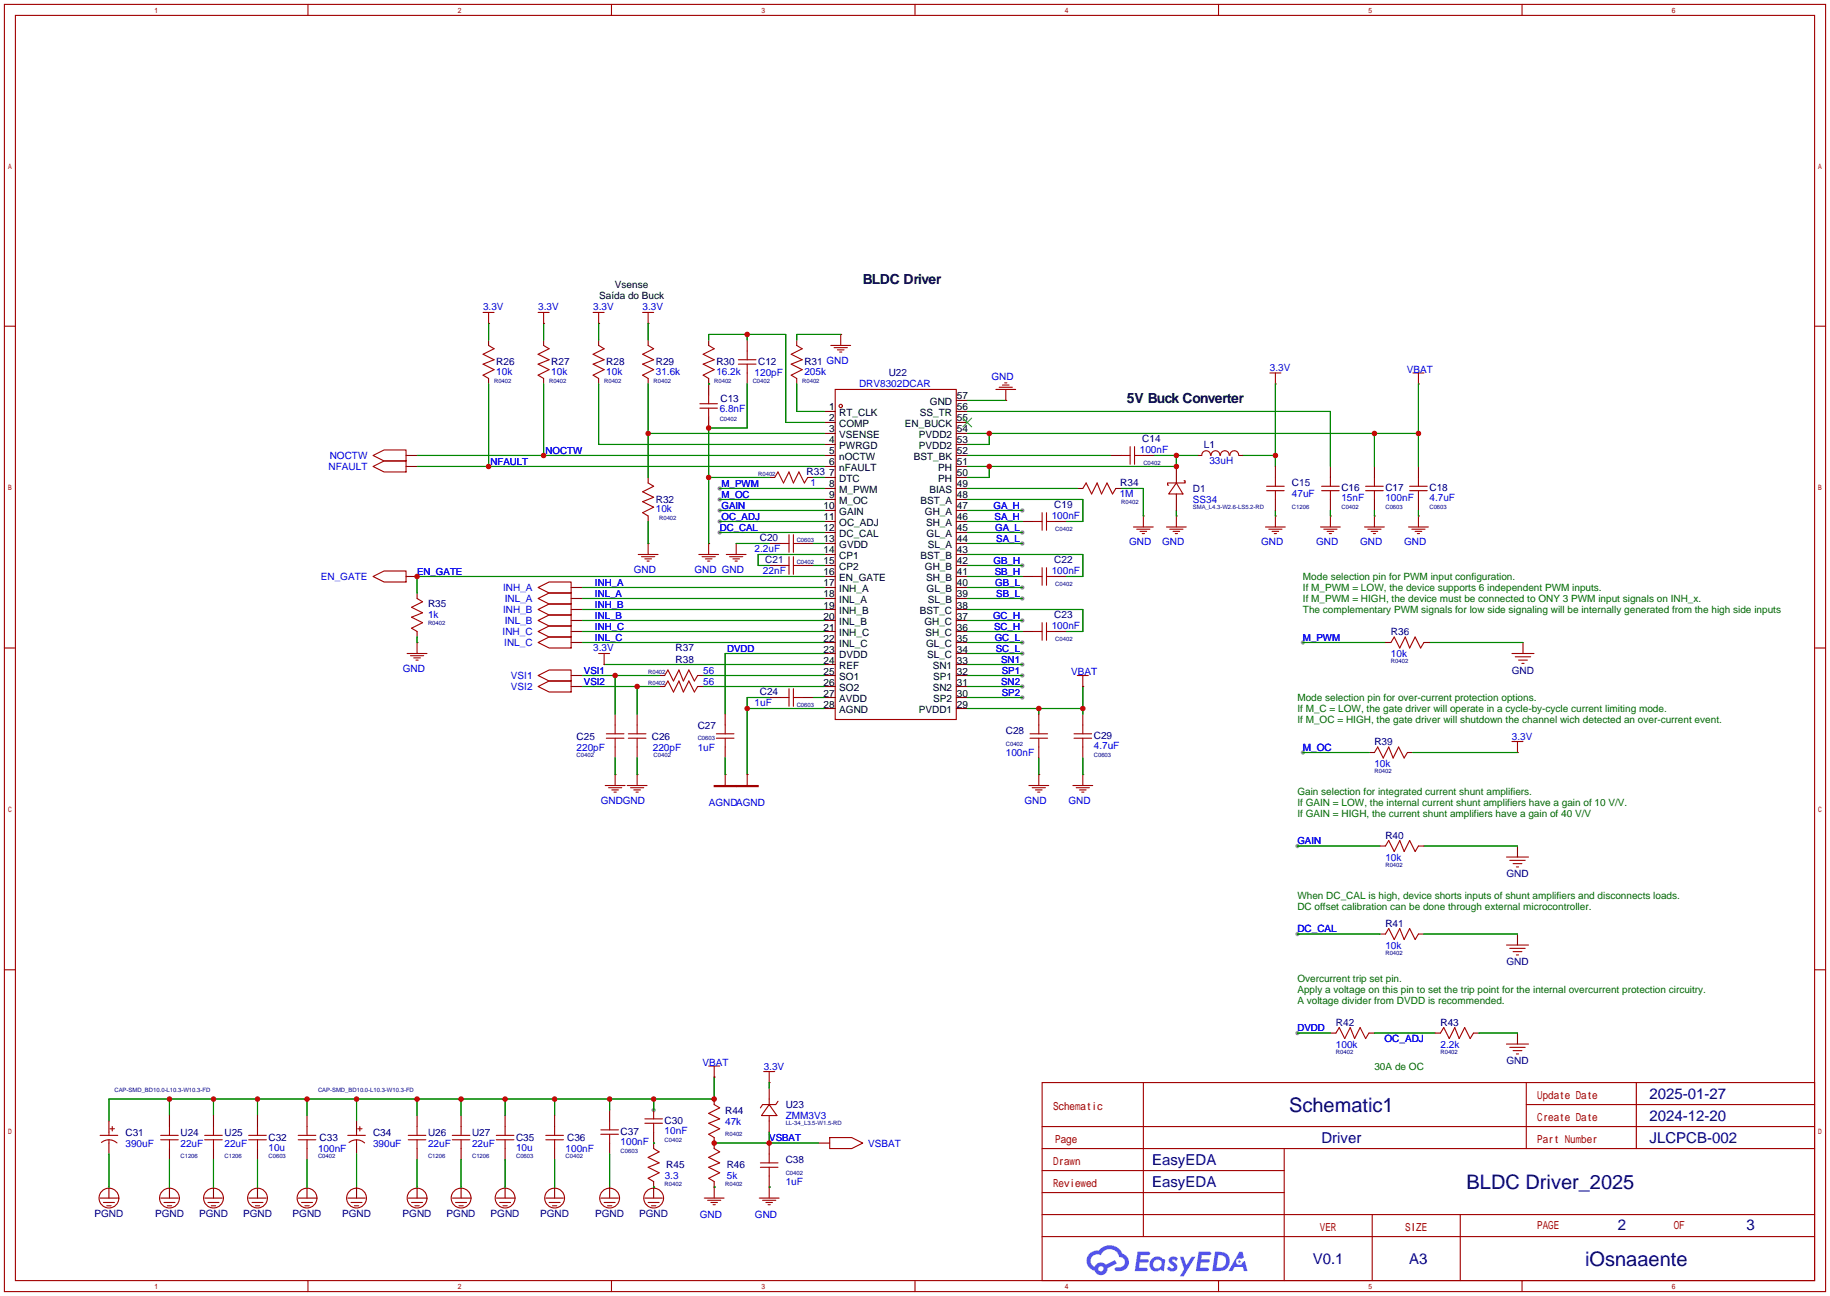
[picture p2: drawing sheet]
<svg xmlns="http://www.w3.org/2000/svg" width="422mm" height="299mm" viewBox="0 0 422 299" stroke-linecap="round" stroke-linejoin="round" font-family="sans-serif">
<g fill="#999">
<circle cx="236" cy="117.9" r=".51"/>
<circle cx="236" cy="122.9" r=".51"/>
<circle cx="236" cy="125.5" r=".51"/>
<circle cx="236" cy="130.6" r=".51"/>
<circle cx="236" cy="135.6" r=".51"/>
<circle cx="236" cy="138.2" r=".51"/>
<circle cx="236" cy="143.3" r=".51"/>
<circle cx="236" cy="150.9" r=".51"/>
<circle cx="236" cy="148.3" r=".51"/>
<circle cx="236" cy="153.4" r=".51"/>
<circle cx="236" cy="156" r=".51"/>
<circle cx="236" cy="161" r=".51"/>
<circle cx="236" cy="158.5" r=".51"/>
<circle cx="166.1" cy="112.8" r=".51"/>
<circle cx="166.1" cy="115.3" r=".51"/>
<circle cx="166.1" cy="117.9" r=".51"/>
<circle cx="166.1" cy="120.4" r=".51"/>
<circle cx="150.9" cy="256.3" r=".51"/>
<circle cx="300.7" cy="148.3" r=".51"/>
<circle cx="300.7" cy="173.7" r=".51"/>
<circle cx="299.5" cy="195.3" r=".51"/>
<circle cx="299.5" cy="215.6" r=".51"/>
<circle cx="299.5" cy="238.5" r=".51"/>
<circle cx="166.1" cy="122.9" r=".51"/>
</g>
<g fill="none" stroke="#a10000" stroke-width=".25">
<path d="M1 1h420.4v297.2h-420.4zM3.6 3.6h415.2v292.1h-415.2zM71.1 1v2.6M141.1 1v2.6M211.2 1v2.6M281.3 1v2.6M351.3 1v2.6M1 75.3h2.6M418.8 75.3h2.6M1 149.6h2.6M418.8 149.6h2.6M1 223.9h2.6"/>
<path d="M418.8 223.9h2.6M240.5 249.9h178.3v45.8h-178.3zM263.9 249.9v35.6M352.3 249.9v15.3M352.3 255h66.5M377.7 249.9v15.3M240.5 270.3h55.9M240.5 265.2h178.3M240.5 275.3h55.9M240.5 260.1h178.3M296.4 265.2v30.5M71.1 295.7v2.5"/>
<path d="M141.1 295.7v2.5M211.2 295.7v2.5M240.5 285.5h178.3M240.5 280.4h178.3M281.3 295.7v2.5M316.7 280.4v15.3M337.1 280.4v15.3M351.3 295.7v2.5"/>
</g>
<g fill="#5487ff">
<path d="M270.1 290.3a1.3 1.3 0 0 1 1.8 .3l-.4 .6a.54 .54 0 0 0-.9-.2l.1 .2a1.28 1.28 0 0 1 .8 2 1.53 1.53 0 0 1-2.2-.3l.5-.6 .8 .5a.31 .31 0 0 0 .4-.3 .31 .31 0 0 0-.3-.3 1.12 1.12 0 0 1-.6-1.9z"/>
<path d="M272.3 290.2h.9l.6 1.9 1.2-1.9h.9l-2.7 4.5h-.9l1-1.7z"/>
<path d="M262.6 289h2.2a.46 .46 0 0 1 .5 .1 .46 .46 0 0 1 .1 .5l-.3 .2h-1.8l-.1 .9h1.6a.4 .4 0 0 1 .4 .4 .4 .4 0 0 1-.4 .4h-1.7l-.2 1.2h1.4a.46 .46 0 0 1 .5 .1 .46 .46 0 0 1 .1 .5l-.4 .2h-2.6z"/>
<path d="M276.7 289h2.2a.47 .47 0 0 1 .5 .1 .47 .47 0 0 1 .1 .5l-.3 .2h-1.8l-.1 .9h1.6a.4 .4 0 0 1 .4 .4 .4 .4 0 0 1-.4 .4h-1.7l-.2 1.2h1.4a.46 .46 0 0 1 .5 .1 .46 .46 0 0 1 .1 .5l-.3 .2h-2.7z"/>
<path d="M286.1 289h.7l.3 1.3-.6 .4a.75 .75 0 0 0-1.1 .3 .75 .75 0 0 0 .5 1 .75 .75 0 0 0 .9-.6l.5-.3 .7 2.4h-.9l-.2-1h-1.9l-.5 1h-1z"/>
<path d="M280.5 289l-.7 4.5h1.5a2.27 2.27 0 0 0 2.6-2.3 2.27 2.27 0 0 0-2.7-2.2zM281.2 289.8a1.5 1.5 0 0 1 1.8 1.5 1.5 1.5 0 0 1-1.9 1.4h-.3z"/>
<path d="M265.9 290.6a1.6 1.6 0 0 0-.3 2.3 1.6 1.6 0 0 0 2.3 .2l.8 .4 .3-2.5-.2-.3h-.5a1.58 1.58 0 0 0-2.4-.1zM266.5 291.1a.99 .99 0 0 1 1.6 .6 .99 .99 0 0 1-1.3 1.1 .98 .98 0 0 1-.3-1.7z"/>
<path d="M251.5 289.4a2.37 2.37 0 0 0 1.2 4 1.54 1.54 0 0 0 1.7 1 1.54 1.54 0 0 0 1.2-1.6l2.2-1.1-.5-.8-2 1.1a1.57 1.57 0 0 0-2.6 .4 1.5 1.5 0 0 1-.8-2.1 1.5 1.5 0 0 1 2.2-.5 2.23 2.23 0 0 1 2.3-1.4 2.23 2.23 0 0 1 2 1.8 1.16 1.16 0 0 1 1.2 1.1 1.16 1.16 0 0 1-1.1 1.3h-.7a.47 .47 0 0 0-.5 .3 .47 .47 0 0 0 .4 .6 2.14 2.14 0 0 0 2.7-1.4 2.14 2.14 0 0 0-1.3-2.7 3.2 3.2 0 0 0-5.5-.7l-1.1 .1zM253.5 292.9a.6 .6 0 0 1 1.2 0 .6 .6 0 0 1-1.2 0z"/>
<circle cx="286.1" cy="291.3" r=".28"/>
</g>
<g fill="none" stroke="#a10000" stroke-width=".25">
<path d="M111.5 72.1h2.5M112.8 79.8l1.2 .7-2.5 1.3 2.5 1.3-2.5 1 2.5 1.2-2.5 1.3 1.3 .8M112.8 72.1v2.6M124.2 72.1h2.5M125.5 79.8l1.2 .7-2.5 1.3 2.5 1.3-2.5 1 2.5 1.2-2.5 1.3 1.3 .8M125.5 72.1v2.6M136.9 72.1h2.5M138.2 79.8l1.2 .7-2.5 1.3 2.5 1.3-2.5 1 2.5 1.2-2.5 1.3 1.3 .8M138.2 72.1v2.6M148.3 72.1h2.6M149.6 79.8l1.3 .7-2.6 1.3 2.6 1.3-2.6 1 2.6 1.2-2.6 1.3 1.3 .8M149.6 72.1v2.6"/>
<path d="M163.6 79.8l1.2 .7-2.5 1.3 2.5 1.3-2.5 1 2.5 1.2-2.5 1.3 1.3 .8M183.9 79.8l1.3 .7-2.6 1.3 2.6 1.3-2.6 1 2.6 1.2-2.6 1.3 1.3 .8M191.8 79.8h4.5M194.1 77.2v2.6M161.5 94.2h4.1M161.5 93.2h4.1M163.6 91.2v2M163.6 94.2v2.1M170.4 84.1h4.1M170.4 83.1h4.1M172.5 81v2.1M172.5 84.1v2"/>
<path d="M192.5 80.3h3.1M192.8 89.9h27.9v76.2h-27.9zM193.3 80.8h1.5M193.8 81.3h.5M229.9 89.9h4.5M230.6 89.4h3.1M231.4 88.9h1.5M231.9 88.4h.5M232.2 89.9v2.6M293.1 86.1h2.6M294.4 86.1v2.5M326.1 86.1h2.6"/>
<path d="M327.4 86.1v2.5M86.1 107.7l2.5-1.3h5.1v2.6h-5.1zM86.1 105.2l2.5-1.3h5.1v2.5h-5.1zM149.6 111.5l1.3 .8-2.6 1.2 2.6 1.3-2.6 1 2.6 1.3-2.6 1.3 1.3 .7M178.8 110.2l.8-1.2 1.2 2.5 1.3-2.5 1 2.5 1.3-2.5 1.3 2.5 .7-1.3M240.5 118.4v4M241.6 118.4v4M249.9 112.8l.8-1.3 1.3 2.5 1.2-2.5 1.1 2.5 1.2-2.5 1.3 2.5 .8-1.2M258.8 105.2h2.1M260.9 103.1v4.1M261.9 105.2h2M261.9 103.1v4.1"/>
<path d="M263.9 119.1v2.6M271.5 111.5l1.5 2.5h-3.3zM271.5 119.1v2.6M273.3 111h.3v.5h-4.1v.5h.2M277.4 105.1a1.01 1.01 0 0 1 1-1 1.01 1.01 0 0 1 1 1M279.6 105.1a1.01 1.01 0 0 1 1-1 1.01 1.01 0 0 1 1 1M281.7 105.1a1.01 1.01 0 0 1 1-1 1.01 1.01 0 0 1 1 1M283.9 105.1a1.01 1.01 0 0 1 1-1 1.01 1.01 0 0 1 1 1M292.4 113.3h4M292.4 112.3h4M294.4 110.2v2.1M294.4 113.3v2"/>
<path d="M294.4 119.1v2.6M305.1 113.3h4M305.1 112.3h4M307.1 110.2v2.1M307.1 113.3v2M307.1 119.1v2.6M315.2 113.3h4.1M315.2 112.3h4.1M317.2 110.2v2.1M317.2 113.3v2M317.2 119.1v2.6M325.4 113.3h4"/>
<path d="M325.4 112.3h4M327.4 110.2v2.1M327.4 113.3v2M327.4 119.1v2.6M86.1 133.1l2.5-1.3h5.1v2.6h-5.1zM96.3 138.2l1.2 .7-2.5 1.3 2.5 1.3-2.5 1 2.5 1.3-2.5 1.2 1.3 .8M124.2 135.6l2.5-1.2h5.1v2.5h-5.1zM124.2 138.2l2.5-1.3h5.1v2.5h-5.1zM147.3 128h4.6M148.1 128.5h3M148.8 129h1.6M149.4 129.5h.5"/>
<path d="M149.6 125.5v2.5M161.3 128h4.6M162.1 128.5h3M162.8 129h1.5M163.3 129.5h.5M163.6 125.5v2.5M167.6 128h4.6M168.4 128.5h3M169.2 129h1.5M169.7 129.5h.5M169.9 125.5v2.5M180.1 130.6h2"/>
<path d="M180.1 125.5h2M182.1 123.4v4.1M182.1 128.5v4.1M183.1 123.4v4.1M183.1 128.5v4.1M183.1 130.6h2.1M183.1 125.5h2.1M238.5 120.4h2M238.5 133.1h2M240.5 131.1v4M241.6 120.4h2M241.6 131.1v4"/>
<path d="M241.6 133.1h2M261.6 121.7h4.6M262.4 122.2h3M263.1 122.7h1.6M263.7 123.2h.5M269.2 121.7h4.6M270 122.2h3M270.8 122.7h1.5M271.3 123.2h.5M292.1 121.7h4.6M292.9 122.2h3M293.6 122.7h1.5"/>
<path d="M294.1 123.2h.5M304.8 121.7h4.6M305.6 122.2h3M306.3 122.7h1.5M306.8 123.2h.5M315 121.7h4.5M315.7 122.2h3.1M316.5 122.7h1.5M317 123.2h.5M325.1 121.7h4.6M325.9 122.2h3M326.6 122.7h1.6"/>
<path d="M327.2 123.2h.5M94 150.9h4.6M94.7 151.4h3.1M95.5 151.9h1.5M96 152.4h.5M96.3 148.3v2.6M124.2 140.7l2.5-1.3h5.1v2.6h-5.1zM124.2 143.3l2.5-1.3h5.1v2.5h-5.1zM124.2 145.8l2.5-1.3h5.1v2.6h-5.1zM124.2 148.3l2.5-1.2h5.1v2.5h-5.1zM124.2 156l2.5-1.3h5.1v2.5h-5.1zM124.2 158.5l2.5-1.3h5.1v2.6h-5.1z"/>
<path d="M138.2 150.9h2.5M139.4 150.9v2.5M153.4 158.5l.8-1.3 1.2 2.6 1.3-2.6 1 2.6 1.3-2.6 1.3 2.6 .7-1.3M153.4 156l.8-1.3 1.2 2.5 1.3-2.5 1 2.5 1.3-2.5 1.3 2.5 .7-1.2M182.1 159v4.1M183.1 159v4.1M238.5 145.8h2M240.5 143.8v4M241.6 143.8v4M241.6 145.8h2M248.7 156h2.5M249.9 156v2.5"/>
<path d="M321.1 148.3l.7-1.2 1.3 2.5 1.3-2.5 1 2.5 1.2-2.5 1.3 2.5 .8-1.3M349 150.9h5.1M349.8 151.6h3.5M350.5 152.4h2.1M351.3 153.2h.5M140 170.4h4M140 169.4h4M142 167.4v2M142 170.4v2.1M142 178.8v2.6M145 170.4h4.1M145 169.4h4.1"/>
<path d="M147.1 167.4v2M147.1 170.4v2.1M147.1 178.8v2.6M165.4 170.4h4M165.4 169.4h4M167.4 167.4v2M167.4 170.4v2.1M167.4 178.8v2.6M172.5 178.8v2.6M180.1 161h2M183.1 161h2.1M237.7 170.4h4.1"/>
<path d="M237.7 169.4h4.1M239.8 167.4v2M239.8 170.4v2.1M239.8 178.8v2.6M247.9 170.4h4.1M247.9 169.4h4.1M249.9 167.4v2M249.9 170.4v2.1M249.9 178.8v2.6M317.2 173.7l.8-1.2 1.3 2.5 1.2-2.5 1.1 2.5 1.2-2.5 1.3 2.5 .8-1.3M349 171.2h2.5M350.3 171.2v2.5"/>
<path d="M139.7 181.4h4.6M140.5 181.9h3M141.2 182.4h1.5M141.7 182.9h.5M144.8 181.4h4.6M145.5 181.9h3.1M146.3 182.4h1.5M146.8 182.9h.5M164.8 181.4h5.1v.2h-5.1zM169.9 181.4h5.1v.2h-5.1zM237.5 181.4h4.6M238.3 181.9h3"/>
<path d="M239 182.4h1.5M239.5 182.9h.5M247.6 181.4h4.6M248.4 181.9h3.1M249.2 182.4h1.5M249.7 182.9h.5M319.8 195.3l.7-1.2 1.3 2.5 1.3-2.5 1 2.5 1.3-2.5 1.2 2.5 .8-1.3M347.7 197.9h5.1M348.5 198.6h3.5M349.2 199.4h2.1M319.8 215.6l.7-1.2 1.3 2.5 1.3-2.5 1 2.5 1.3-2.5 1.2 2.5 .8-1.3M347.7 218.2h5.1"/>
<path d="M348.5 218.9h3.5M349.2 219.7h2.1M350 200.2h.5M308.4 238.5l.7-1.3 1.3 2.6 1.3-2.6 1 2.6 1.2-2.6 1.3 2.6 .8-1.3M332.5 238.5l.7-1.3 1.3 2.6 1.3-2.6 1 2.6 1.3-2.6 1.2 2.6 .8-1.3M350 220.5h.5M140.7 258.8v2.1M148.8 259.3h4.1M148.8 258.3h4.1M150.9 256.3v2M150.9 259.3v2.1M163.6 246.1h2.5"/>
<path d="M164.8 255l1.3 .8-2.5 1.2 2.5 1.3-2.5 1 2.5 1.3-2.5 1.3 1.2 .7M164.8 246.1v2.6M176.3 247.4h2.5M177.5 255l1.8 2.6h-3.5zM177.5 247.4v2.5M177.5 253.7v1.3M177.5 257.6v1.2M179.6 254.3l-.5 .7h-3.1l-.5 .8M347.7 241h5.1M348.5 241.8h3.5M349.2 242.6h2.1M350 243.3h.5"/>
<path d="M23.1 276.6h4.1M23.1 262.1h4.1M23.4 263.8a2.74 2.74 0 0 1 3.6 .1M23.9 277.6h2.5M24.6 278.4h1.1M25.1 261.4v.7M25.1 263.1v.8M25.4 260.6h1M25.9 260.1v1M37.1 276.6h4M37.1 263.1h4M37.1 262.1h4"/>
<path d="M37.8 277.6h2.6M38.6 278.4h1M39.1 260.1v2M39.1 263.1v2.1M47.2 276.6h4.1M47.2 263.1h4.1M47.2 262.1h4.1M48 277.6h2.5M48.8 278.4h1M49.3 260.1v2M49.3 263.1v2.1M57.4 276.6h4.1"/>
<path d="M57.4 263.1h4.1M57.4 262.1h4.1M58.2 277.6h2.5M58.9 278.4h1M59.4 260.1v2M59.4 263.1v2.1M68.8 276.6h4.1M68.8 263.1h4.1M68.8 262.1h4.1M69.6 277.6h2.5M70.4 278.4h1M70.9 260.1v2"/>
<path d="M70.9 263.1v2.1M80.3 276.6h4M80.3 262.1h4M80.6 263.8a2.74 2.74 0 0 1 3.6 .1M81 277.6h2.6M81.8 278.4h1M82.3 261.4v.7M82.3 263.1v.8M82.5 260.6h1.1M83.1 260.1v1M94.2 276.6h4.1M94.2 263.1h4.1"/>
<path d="M94.2 262.1h4.1M95 277.6h2.5M95.8 278.4h1M96.3 260.1v2M96.3 263.1v2.1M104.4 276.6h4.1M104.4 263.1h4.1M104.4 262.1h4.1M105.2 277.6h2.5M105.9 278.4h1M106.4 260.1v2M106.4 263.1v2.1"/>
<path d="M114.6 276.6h4M114.6 263.1h4M114.6 262.1h4M115.3 277.6h2.6M116.1 278.4h1M116.6 260.1v2M116.6 263.1v2.1M126 276.6h4M126 263.1h4M126 262.1h4M126.7 277.6h2.6M127.5 278.4h1"/>
<path d="M128 260.1v2M128 263.1v2.1M138.7 261.9h4M138.7 260.9h4M138.7 276.6h4M139.4 277.6h2.6M140.2 278.4h1M140.7 261.9v2M148.8 276.6h4.1M149.6 277.6h2.5M150.4 278.4h1M150.9 265.2l1.2 .7-2.5 1.3 2.5 1.3-2.5 1 2.5 1.3-2.5 1.2 1.3 .8"/>
<path d="M162.6 276.6h4.5M163.3 277.1h3.1M164.1 277.6h1.5M164.6 278.1h.5M164.8 265.2l1.3 .7-2.5 1.3 2.5 1.3-2.5 1 2.5 1.3-2.5 1.2 1.2 .8M164.8 274.1v2.5M175.3 276.6h4.5M175.5 269.5h4.1M175.5 268.5h4.1M176 277.1h3.1M176.8 277.6h1.5M177.3 278.1h.5"/>
<path d="M177.5 266.4v2.1M177.5 269.5v2M177.5 274.1v2.5M191.5 262.6h5.1l2.5 1.3-2.5 1.3h-5.1z"/>
<circle cx="194.1" cy="93.7" r=".38"/>
<circle cx="25.1" cy="276.6" r="2.29"/>
<circle cx="39.1" cy="276.6" r="2.29"/>
<circle cx="49.3" cy="276.6" r="2.29"/>
<circle cx="59.4" cy="276.6" r="2.29"/>
<circle cx="70.9" cy="276.6" r="2.29"/>
<circle cx="82.3" cy="276.6" r="2.29"/>
<circle cx="96.3" cy="276.6" r="2.29"/>
<circle cx="106.4" cy="276.6" r="2.29"/>
<circle cx="116.6" cy="276.6" r="2.29"/>
<circle cx="128" cy="276.6" r="2.29"/>
<circle cx="140.7" cy="276.6" r="2.29"/>
<circle cx="150.9" cy="276.6" r="2.29"/>
</g>
<g fill="none" stroke="#870000" stroke-width=".25">
<path d="M112.8 74.7h.1M112.8 78.5v1.3M125.5 74.7h.1M125.5 78.5v1.3M138.2 74.7h.1M138.2 78.5v1.3M149.6 74.7h.1M149.6 78.5v1.3M163.6 78.5v1.3M172.5 78.5v2.5M183.9 78.5v1.3M194.1 77.2h.1"/>
<path d="M112.8 87.4v1.2M125.5 87.4v1.2M138.2 87.4v1.2M149.6 87.4v1.2M163.6 87.4v3.8M163.6 96.3v2.5M172.5 86.1v2.5M183.9 87.4v1.2M190.2 95h2.6M190.2 97.5h2.6M220.7 95h2.6M220.7 97.5h2.6"/>
<path d="M220.7 92.5h2.6M232.2 92.5h.1M294.4 88.6h.1M327.4 88.6h.1M93.7 105.2h2.6M93.7 107.7h2.6M149.6 110.2v1.3M149.6 119.1v1.3M177.5 110.2h1.3M186.4 110.2h1.3M190.2 100.1h2.6M190.2 102.6h2.6"/>
<path d="M190.2 105.2h2.6M190.2 107.7h2.6M190.2 110.2h2.6M190.2 112.8h2.6M190.2 115.3h2.6M190.2 117.9h2.6M220.7 100.1h2.6M220.7 102.6h2.6M220.7 105.2h2.6M220.7 107.7h2.6M220.7 110.2h2.6M220.7 112.8h2.6"/>
<path d="M220.7 115.3h2.6M220.7 117.9h2.6M248.7 112.8h1.2M256.3 105.2h2.5M257.6 112.8h1.2M263.9 119.1h.1M263.9 105.2h2.5M271.5 119.1h.1M271.5 107.7v3.8M271.5 114v3.9M276.6 105.2h.8M286 105.2h.8"/>
<path d="M294.4 119.1h.1M294.4 107.7v2.5M294.4 115.3v2.6M307.1 119.1h.1M307.1 107.7v2.5M307.1 115.3v2.6M317.2 119.1h.1M317.2 107.7v2.5M317.2 115.3v2.6M327.4 119.1h.1M327.4 107.7v2.5M327.4 115.3v2.6"/>
<path d="M93.7 133.1h2.6M96.3 136.9v1.3M131.8 135.6h2.6M131.8 138.2h2.6M149.6 125.5h.1M163.6 125.5h.1M169.9 125.5h.1M177.5 125.5h2.6M177.5 130.6h2.6M185.2 125.5h2.5M185.2 130.6h2.5M190.2 120.4h2.6"/>
<path d="M190.2 122.9h2.6M190.2 125.5h2.6M190.2 128h2.6M190.2 130.6h2.6M190.2 133.1h2.6M190.2 135.6h2.6M190.2 138.2h2.6M220.7 120.4h2.6M220.7 122.9h2.6M220.7 125.5h2.6M220.7 128h2.6M220.7 130.6h2.6"/>
<path d="M220.7 133.1h2.6M220.7 135.6h2.6M220.7 138.2h2.6M236 120.4h2.5M236 133.1h2.5M243.6 120.4h2.5M243.6 133.1h2.5M96.3 148.3h.1M96.3 145.8v1.3M131.8 140.7h2.6M131.8 143.3h2.6M131.8 145.8h2.6"/>
<path d="M131.8 148.3h2.6M131.8 156h2.6M131.8 158.5h2.6M139.4 153.4h.1M152.1 156h1.3M152.1 158.5h1.3M161 156h1.3M161 158.5h1.3M190.2 140.7h2.6M190.2 143.3h2.6M190.2 145.8h2.6M190.2 148.3h2.6"/>
<path d="M190.2 150.9h2.6M190.2 153.4h2.6M190.2 156h2.6M190.2 158.5h2.6M220.7 140.7h2.6M220.7 143.3h2.6M220.7 145.8h2.6M220.7 148.3h2.6M220.7 150.9h2.6M220.7 153.4h2.6M220.7 156h2.6M220.7 158.5h2.6"/>
<path d="M236 145.8h2.5M243.6 145.8h2.5M249.9 158.5h.1M319.8 148.3h1.3M328.7 148.3h1.2M351.5 148.3v2.6M142 178.8h.1M142 164.8v2.6M142 172.5v2.5M147.1 178.8h.1M147.1 164.8v2.6M147.1 172.5v2.5"/>
<path d="M167.4 178.8h.1M167.4 164.8v2.6M167.4 172.5v2.5M172.5 178.8h.1M177.5 161h2.6M185.2 161h2.5M190.2 161h2.6M190.2 163.6h2.6M220.7 161h2.6M220.7 163.6h2.6M239.8 178.8h.1M239.8 164.8v2.6"/>
<path d="M239.8 172.5v2.5M249.9 178.8h.1M249.9 164.8v2.6M249.9 172.5v2.5M316 173.7h1.2M324.9 173.7h1.2M350.3 173.7h.1M318.5 195.3h1.3M327.4 195.3h1.3M350.3 195.3v2.6M318.5 215.6h1.3M327.4 215.6h1.3"/>
<path d="M350.3 215.6v2.6M307.1 238.5h1.3M316 238.5h1.2M331.2 238.5h1.3M340.1 238.5h1.3M350.3 238.5v2.5M25.1 258.8v2.6M39.1 257.6v2.5M49.3 257.6v2.5M59.4 257.6v2.5M70.9 257.6v2.5M82.3 258.8v2.6"/>
<path d="M96.3 257.6v2.5M106.4 257.6v2.5M116.6 257.6v2.5M128 257.6v2.5M140.7 256.3v2.5M150.9 253.7v2.6M164.8 248.7h.1M164.8 253.7v1.3M177.5 249.9h.1M177.5 251.2v2.5M177.5 258.8v2.6M25.1 263.9v2.5"/>
<path d="M25.1 274.1v2.5M39.1 265.2v2.5M39.1 274.1v2.5M49.3 265.2v2.5M49.3 274.1v2.5M59.4 265.2v2.5M59.4 274.1v2.5M70.9 265.2v2.5M70.9 274.1v2.5M82.3 263.9v2.5M82.3 274.1v2.5M96.3 265.2v2.5"/>
<path d="M96.3 274.1v2.5M106.4 265.2v2.5M106.4 274.1v2.5M116.6 265.2v2.5M116.6 274.1v2.5M128 265.2v2.5M128 274.1v2.5M140.7 263.9v2.5M140.7 274.1v2.5M150.9 261.4v3.8M150.9 272.8v3.8M164.8 274.1h.1"/>
<path d="M164.8 262.6v2.6M164.8 272.8v1.3M177.5 274.1h.1M177.5 263.9v2.5M177.5 271.5v2.6M189 263.9h2.5"/>
</g>
<path d="M222.2 96.5l2.1 2.1M224.3 96.5l-2.1 2.1" fill="none" stroke="#3c3" stroke-width=".25"/>
<g fill="none" stroke="#008700" stroke-width=".25">
<path d="M112.8 74.7v3.8M125.5 74.7v3.8M138.2 74.7v3.8M149.6 74.7v3.8M163.6 78.5v-1.3h17.8v20.3h8.8M172.5 77.2v1.3M194.1 77.2h-10.2v1.3M112.8 88.6v19.1M125.5 88.6v16.6M138.2 88.6v14h52M149.6 88.6v21.6M163.6 88.6h.1"/>
<path d="M172.5 88.6v10.2h-8.9v26.7M183.9 88.6v6.4h6.3M223.3 95h83.8v12.7M223.3 92.5h8.9M294.4 88.6v19.1M327.4 88.6v19.1M96.3 107.7h93.9M96.3 105.2h93.9M149.6 100.1h40.6M163.6 110.2h13.9M166.1 112.8h24.1M166.1 115.3h24.1"/>
<path d="M166.1 117.9h24.1M187.7 110.2h2.5M223.3 100.1h104.1M223.3 105.2h33M223.3 112.8h25.4M223.3 115.3h26.6v5.1h-3.8M223.3 117.9h12.7M228.3 100.1v2.5h-5M228.3 107.7v2.5h-5M258.8 112.8h5.1v6.3M266.4 105.2h10.2M271.5 105.2v2.5h-48.2"/>
<path d="M271.5 117.9v1.2M286.8 105.2h7.6M294.4 117.9v1.2M307.1 117.9v1.2M317.2 100.1v7.6M317.2 117.9v1.2M327.4 117.9v1.2M134.4 135.6h55.8M134.4 138.2h55.8M149.6 120.4v5.1M166.1 120.4h24.1M166.1 122.9h24.1"/>
<path d="M169.9 125.5h7.6M187.7 125.5h2.5M187.7 130.6h2.5M190.2 133.1h-93.9v3.8M190.2 128h-15.2v2.6h2.5M223.3 128h26.6v5.1h-3.8M223.3 120.4h12.7M223.3 133.1h12.7M223.3 122.9h12.7M223.3 125.5h12.7M223.3 130.6h12.7M223.3 135.6h12.7"/>
<path d="M223.3 138.2h12.7M96.3 147.1v1.2M134.4 145.8h55.8M134.4 140.7h55.8M134.4 143.3h55.8M134.4 148.3h55.8M134.4 156h17.7M134.4 158.5h17.7M139.4 153.4h50.8M142 156v8.8M147.1 158.5v6.3M162.3 156h27.9"/>
<path d="M162.3 158.5h27.9M190.2 150.9h-22.8v13.9M223.3 140.7h26.6v5.1h-3.8M223.3 145.8h12.7M223.3 143.3h12.7M223.3 150.9h12.7M223.3 148.3h12.7M223.3 153.4h12.7M223.3 156h12.7M223.3 158.5h12.7M249.9 158.5v6.3M300.7 148.3h19.1"/>
<path d="M329.9 148.3h21.6M142 175v3.8M147.1 175v3.8M167.4 175v3.8M172.5 163.6h17.7M177.5 161h-5v17.8M187.7 161h2.5M223.3 163.6h26.6M223.3 161h12.7M239.8 163.6v1.2M239.8 175v3.8M249.9 175v3.8"/>
<path d="M300.7 173.7h15.3M326.1 173.7h24.2M299.5 195.3h19M328.7 195.3h21.6M299.5 215.6h19M328.7 215.6h21.6M299.5 238.5h7.6M317.2 238.5h14M341.4 238.5h8.9M39.1 253.7v3.9M49.3 253.7v3.9M59.4 253.7v3.9"/>
<path d="M70.9 253.7v3.9M82.3 253.7v5.1M96.3 253.7v3.9M106.4 253.7v3.9M116.6 253.7v3.9M128 253.7v3.9M140.7 253.7v2.6M150.9 253.7v2.6M164.8 248.7v5h-139.7v5.1M177.5 249.9v1.3M25.1 266.4v7.7M39.1 267.7v6.4"/>
<path d="M49.3 267.7v6.4M59.4 267.7v6.4M70.9 267.7v6.4M82.3 266.4v7.7M96.3 267.7v6.4M106.4 267.7v6.4M116.6 267.7v6.4M128 267.7v6.4M140.7 266.4v7.7M150.9 263.9h.1M150.9 274.1h.1M164.8 274.1h.1"/>
<path d="M164.8 263.9h24.2M177.5 274.1h.1M177.5 261.4v2.5"/>
</g>
<g fill="#c00">
<circle cx="228.3" cy="100.1" r=".63"/>
<circle cx="317.2" cy="100.1" r=".63"/>
<circle cx="327.4" cy="100.1" r=".63"/>
<circle cx="228.3" cy="107.7" r=".63"/>
<circle cx="271.5" cy="107.7" r=".63"/>
<circle cx="271.5" cy="105.2" r=".63"/>
<circle cx="294.4" cy="105.2" r=".63"/>
<circle cx="249.9" cy="163.6" r=".63"/>
<circle cx="239.8" cy="163.6" r=".63"/>
<circle cx="149.6" cy="100.1" r=".63"/>
<circle cx="172.5" cy="77.2" r=".63"/>
<circle cx="125.5" cy="105.2" r=".63"/>
<circle cx="112.8" cy="107.7" r=".63"/>
<circle cx="172.5" cy="163.6" r=".63"/>
<circle cx="147.1" cy="158.5" r=".63"/>
<circle cx="142" cy="156" r=".63"/>
<circle cx="140.7" cy="253.7" r=".63"/>
<circle cx="128" cy="253.7" r=".63"/>
<circle cx="116.6" cy="253.7" r=".63"/>
<circle cx="106.4" cy="253.7" r=".63"/>
<circle cx="96.3" cy="253.7" r=".63"/>
<circle cx="70.9" cy="253.7" r=".63"/>
<circle cx="82.3" cy="253.7" r=".63"/>
<circle cx="59.4" cy="253.7" r=".63"/>
<circle cx="49.3" cy="253.7" r=".63"/>
<circle cx="39.1" cy="253.7" r=".63"/>
<circle cx="150.9" cy="253.7" r=".63"/>
<circle cx="164.8" cy="253.7" r=".63"/>
<circle cx="164.8" cy="263.9" r=".63"/>
<circle cx="177.5" cy="263.9" r=".63"/>
<circle cx="96.3" cy="133.1" r=".63"/>
<circle cx="163.6" cy="110.2" r=".63"/>
<circle cx="163.6" cy="98.8" r=".63"/>
</g>
<g font-size="4.6" fill="#000080">
<text x="297.6" y="256.6">Schematic1</text>
<text x="338.5" y="274.4">BLDC Driver_2025</text>
<text x="365.9" y="292.2">iOsnaaente</text>
</g>
<g font-size="3.5" fill="#000080">
<text x="380.7" y="253.7">2025-01-27</text>
<text x="305" y="263.8">Driver</text>
<text x="380.7" y="258.8">2024-12-20</text>
<text x="380.7" y="263.8">JLCPCB-002</text>
<text x="265.9" y="268.9">EasyEDA</text>
<text x="265.9" y="274">EasyEDA</text>
<text x="373.4" y="283.9">2</text>
<text x="403.2" y="283.9">3</text>
<text x="303" y="291.8">V0.1</text>
<text x="325.3" y="291.8">A3</text>
</g>
<g font-size="3.2">
<text x="199.1" y="65.6">BLDC Driver</text>
<text x="260.1" y="93.1">5V Buck Converter</text>
</g>
<g font-size="2.5" fill="#a00000">
<text x="243.1" y="256.2">Schematic</text>
<text x="354.8" y="253.6">Update Date</text>
<text x="243.6" y="263.8">Page</text>
<text x="354.8" y="258.7">Create Date</text>
<text x="354.8" y="263.8">Part Number</text>
<text x="243.1" y="268.9">Drawn</text>
<text x="243.1" y="273.9">Reviewed</text>
<text x="304.7" y="284.1">VER</text>
<text x="324.4" y="284.1">SIZE</text>
<text x="354.8" y="283.8">PAGE</text>
<text x="386.3" y="283.8">OF</text>
</g>
<g font-size="2.3" fill="#00f">
<text x="111.5" y="71.7">3.3V</text>
<text x="124.2" y="71.7">3.3V</text>
<text x="136.9" y="71.7">3.3V</text>
<text x="148.3" y="71.7">3.3V</text>
<text x="114.6" y="86.5">10k</text>
<text x="127.3" y="86.5">10k</text>
<text x="140" y="86.5">10k</text>
<text x="151.4" y="86.5">31.6k</text>
<text x="165.4" y="86.5">16.2k</text>
<text x="174.2" y="86.8">120pF</text>
<text x="185.7" y="86.5">205k</text>
<text x="198.3" y="89.4">DRV8302DCAR</text>
<text x="228.9" y="87.8">GND</text>
<text x="293.1" y="85.6">3.3V</text>
<text x="324.7" y="86">VBAT</text>
<text x="166.1" y="95.2">6.8nF</text>
<text x="76.1" y="106">NOCTW</text>
<text x="263.1" y="104.6">100nF</text>
<text x="279.1" y="107.2">33uH</text>
<text x="75.9" y="108.5">NFAULT</text>
<text x="187" y="112.2">1</text>
<text x="151.4" y="118.3">10k</text>
<text x="242.8" y="119.8">100nF</text>
<text x="258.4" y="114.8">1M</text>
<text x="275.3" y="116.1">SS34</text>
<text x="298.2" y="114.9">47uF</text>
<text x="309.6" y="115.8">15nF</text>
<text x="319.8" y="115.8">100nF</text>
<text x="329.9" y="115.8">4.7uF</text>
<text x="260.6" y="125.9">GND</text>
<text x="268.2" y="125.9">GND</text>
<text x="291.1" y="125.9">GND</text>
<text x="303.8" y="125.9">GND</text>
<text x="313.9" y="125.9">GND</text>
<text x="324.1" y="125.9">GND</text>
<text x="174.2" y="127.5">2.2uF</text>
<text x="74.1" y="133.9">EN_GATE</text>
<text x="116.1" y="136.4">INH_A</text>
<text x="146.3" y="132.2">GND</text>
<text x="160.3" y="132.2">GND GND</text>
<text x="176.1" y="132.5">22nF</text>
<text x="242.8" y="132.5">100nF</text>
<text x="98.8" y="142.8">1k</text>
<text x="116.1" y="141.5">INH_B</text>
<text x="116.5" y="139">INL_A</text>
<text x="116" y="146.6">INH_C</text>
<text x="116.4" y="149.1">INL_C</text>
<text x="116.5" y="144.1">INL_B</text>
<text x="242.8" y="145.2">100nF</text>
<text x="93" y="155.1">GND</text>
<text x="136.9" y="150.4">3.3V</text>
<text x="162.3" y="155.5">56</text>
<text x="247.3" y="155.9">VBAT</text>
<text x="321.1" y="151.7">10k</text>
<text x="117.9" y="156.8">VSI1</text>
<text x="117.9" y="159.3">VSI2</text>
<text x="162.3" y="158">56</text>
<text x="174.2" y="163">1uF</text>
<text x="133.1" y="173.3">220pF</text>
<text x="150.7" y="173.3">220pF</text>
<text x="161" y="173.3">1uF</text>
<text x="252.5" y="172.9">4.7uF</text>
<text x="300.7" y="173.3">M_OC</text>
<text x="349" y="170.7">3.3V</text>
<text x="232.2" y="174.5">100nF</text>
<text x="317.2" y="177.1">10k</text>
<text x="138.7" y="185.6">GNDGND</text>
<text x="163.6" y="186">AGNDAGND</text>
<text x="236.5" y="185.6">GND</text>
<text x="246.6" y="185.6">GND</text>
<text x="319.8" y="198.7">10k</text>
<text x="299.5" y="215.2">DC_CAL</text>
<text x="319.8" y="219">10k</text>
<text x="308.4" y="241.9">100k</text>
<text x="319.6" y="240.6">OC_ADJ</text>
<text x="332.5" y="241.9">2.2k</text>
<text x="162.2" y="246">VBAT</text>
<text x="176.3" y="246.9">3.3V</text>
<text x="153.4" y="261.8">10nF</text>
<text x="167.4" y="259.6">47k</text>
<text x="181.4" y="258.4">ZMM3V3</text>
<text x="29" y="264.7">390uF</text>
<text x="41.7" y="264.7">22uF</text>
<text x="51.8" y="264.7">22uF</text>
<text x="62" y="265.7">10u</text>
<text x="73.4" y="266">100nF</text>
<text x="86.1" y="264.7">390uF</text>
<text x="98.8" y="264.7">22uF</text>
<text x="109" y="264.7">22uF</text>
<text x="119.1" y="265.7">10u</text>
<text x="130.6" y="266">100nF</text>
<text x="143.3" y="264.3">100nF</text>
<text x="200.4" y="264.7">VSBAT</text>
<text x="153.4" y="272.2">3.3</text>
<text x="167.8" y="272.2">5k</text>
<text x="181.4" y="273.6">1uF</text>
<text x="161.5" y="281.2">GND</text>
<text x="174.2" y="281.2">GND</text>
</g>
<g font-size="2.3">
<text x="138.3" y="69.1">Saída do Buck</text>
<text x="141.9" y="66.6">Vsense</text>
<text x="191.4" y="94.8">1</text>
<text x="214.7" y="93.5">GND</text>
<text x="220.9" y="94.8">56</text>
<text x="220.9" y="92.2">57</text>
<text x="191.4" y="97.3">2</text>
<text x="191.4" y="99.8">3</text>
<text x="193.7" y="96">RT_CLK</text>
<text x="193.7" y="98.6">COMP</text>
<text x="193.7" y="101.1">VSENSE</text>
<text x="208.9" y="98.6">EN_BUCK</text>
<text x="212.1" y="101.1">PVDD2</text>
<text x="212.3" y="96">SS_TR</text>
<text x="220.9" y="99.8">54</text>
<text x="220.9" y="97.3">55</text>
<text x="191.4" y="102.4">4</text>
<text x="191.4" y="104.9">5</text>
<text x="191.4" y="107.5">6</text>
<text x="193.7" y="103.7">PWRGD</text>
<text x="193.7" y="106.2">nOCTW</text>
<text x="210.9" y="106.2">BST_BK</text>
<text x="212.1" y="103.7">PVDD2</text>
<text x="220.9" y="107.5">51</text>
<text x="220.9" y="104.9">52</text>
<text x="220.9" y="102.4">53</text>
<text x="191.4" y="110">7</text>
<text x="191.4" y="112.5">8</text>
<text x="193.7" y="108.7">nFAULT</text>
<text x="193.7" y="111.3">DTC</text>
<text x="193.7" y="113.8">M_PWM</text>
<text x="214.5" y="113.8">BIAS</text>
<text x="216.6" y="111.3">PH</text>
<text x="216.6" y="108.7">PH</text>
<text x="220.9" y="112.5">49</text>
<text x="220.9" y="110">50</text>
<text x="190.1" y="117.6">10</text>
<text x="191.4" y="115.1">9</text>
<text x="193.7" y="116.4">M_OC</text>
<text x="193.7" y="118.9">GAIN</text>
<text x="212.5" y="116.4">BST_A</text>
<text x="213.5" y="118.9">GH_A</text>
<text x="220.9" y="117.6">47</text>
<text x="220.9" y="115.1">48</text>
<text x="190.1" y="120.2">11</text>
<text x="190.1" y="122.7">12</text>
<text x="190.1" y="125.2">13</text>
<text x="193.7" y="121.4">OC_ADJ</text>
<text x="193.7" y="124">DC_CAL</text>
<text x="213.8" y="121.4">SH_A</text>
<text x="213.9" y="124">GL_A</text>
<text x="220.9" y="125.2">44</text>
<text x="220.9" y="122.7">45</text>
<text x="220.9" y="120.2">46</text>
<text x="190.1" y="127.8">14</text>
<text x="190.1" y="130.3">15</text>
<text x="193.7" y="126.5">GVDD</text>
<text x="193.7" y="129.1">CP1</text>
<text x="193.7" y="131.6">CP2</text>
<text x="212.5" y="129.1">BST_B</text>
<text x="213.5" y="131.6">GH_B</text>
<text x="214.1" y="126.5">SL_A</text>
<text x="220.9" y="130.3">42</text>
<text x="220.9" y="127.8">43</text>
<text x="190.1" y="132.9">16</text>
<text x="190.1" y="135.4">17</text>
<text x="190.1" y="137.9">18</text>
<text x="193.7" y="134.1">EN_GATE</text>
<text x="193.7" y="136.7">INH_A</text>
<text x="213.8" y="134.1">SH_B</text>
<text x="213.9" y="136.7">GL_B</text>
<text x="220.9" y="137.9">39</text>
<text x="220.9" y="135.4">40</text>
<text x="220.9" y="132.9">41</text>
<text x="190.1" y="140.5">19</text>
<text x="190.1" y="143">20</text>
<text x="193.7" y="139.2">INL_A</text>
<text x="193.7" y="141.8">INH_B</text>
<text x="212.3" y="141.8">BST_C</text>
<text x="214.1" y="139.2">SL_B</text>
<text x="220.9" y="143">37</text>
<text x="220.9" y="140.5">38</text>
<text x="190.1" y="145.6">21</text>
<text x="190.1" y="148.1">22</text>
<text x="193.7" y="144.3">INL_B</text>
<text x="193.7" y="146.8">INH_C</text>
<text x="193.7" y="149.4">INL_C</text>
<text x="213.4" y="144.3">GH_C</text>
<text x="213.6" y="146.8">SH_C</text>
<text x="213.8" y="149.4">GL_C</text>
<text x="220.9" y="148.1">35</text>
<text x="220.9" y="145.6">36</text>
<text x="190.1" y="150.6">23</text>
<text x="190.1" y="153.2">24</text>
<text x="190.1" y="155.7">25</text>
<text x="193.7" y="151.9">DVDD</text>
<text x="193.7" y="154.5">REF</text>
<text x="214" y="151.9">SL_C</text>
<text x="215.3" y="154.5">SN1</text>
<text x="220.9" y="155.7">32</text>
<text x="220.9" y="153.2">33</text>
<text x="220.9" y="150.6">34</text>
<text x="190.1" y="158.3">26</text>
<text x="190.1" y="160.8">27</text>
<text x="193.7" y="157">SO1</text>
<text x="193.7" y="159.5">SO2</text>
<text x="215.3" y="159.5">SN2</text>
<text x="215.4" y="157">SP1</text>
<text x="220.9" y="160.8">30</text>
<text x="220.9" y="158.3">31</text>
<text x="190.1" y="163.3">28</text>
<text x="193.7" y="162.1">AVDD</text>
<text x="193.7" y="164.6">AGND</text>
<text x="212.1" y="164.6">PVDD1</text>
<text x="215.4" y="162.1">SP2</text>
<text x="220.9" y="163.3">29</text>
</g>
<g font-size="2.3" fill="#000080">
<text x="114.6" y="84.3">R26</text>
<text x="127.3" y="84.3">R27</text>
<text x="140" y="84.3">R28</text>
<text x="151.4" y="84.3">R29</text>
<text x="165.4" y="84.3">R30</text>
<text x="175" y="84.3">C12</text>
<text x="185.7" y="84.3">R31 GND</text>
<text x="205.1" y="86.9">U22</text>
<text x="166.3" y="92.9">C13</text>
<text x="263.7" y="102.1">C14</text>
<text x="277.9" y="103.4">L1</text>
<text x="186.2" y="109.7">R33</text>
<text x="258.6" y="112.2">R34</text>
<text x="275.3" y="113.6">D1</text>
<text x="298.2" y="112.3">C15</text>
<text x="309.6" y="113.5">C16</text>
<text x="319.8" y="113.5">C17</text>
<text x="329.9" y="113.5">C18</text>
<text x="151.4" y="116">R32</text>
<text x="243.3" y="117.3">C19</text>
<text x="175.4" y="124.9">C20</text>
<text x="176.6" y="130">C21</text>
<text x="243.3" y="130">C22</text>
<text x="98.8" y="140.3">R35</text>
<text x="243.3" y="142.7">C23</text>
<text x="321.1" y="146.6">R36</text>
<text x="156" y="153">R38</text>
<text x="156" y="150.4">R37</text>
<text x="349" y="155.5">GND</text>
<text x="175.4" y="160.5">C24</text>
<text x="133.1" y="170.7">C25</text>
<text x="150.5" y="170.7">C26</text>
<text x="161" y="168.2">C27</text>
<text x="232.2" y="169.5">C28</text>
<text x="252.5" y="170.6">C29</text>
<text x="317.2" y="172">R39</text>
<text x="319.8" y="193.6">R40</text>
<text x="347.7" y="202.5">GND</text>
<text x="319.8" y="213.9">R41</text>
<text x="347.7" y="222.8">GND</text>
<text x="308.4" y="236.8">R42</text>
<text x="332.5" y="236.8">R43</text>
<text x="347.7" y="245.7">GND</text>
<text x="167.4" y="257.1">R44</text>
<text x="181.4" y="255.8">U23</text>
<text x="29" y="262.2">C31</text>
<text x="41.7" y="262.2">U24</text>
<text x="51.8" y="262.2">U25</text>
<text x="62" y="263.3">C32</text>
<text x="73.8" y="263.3">C33</text>
<text x="86.1" y="262.2">C34</text>
<text x="98.8" y="262.2">U26</text>
<text x="109" y="262.2">U27</text>
<text x="119.1" y="263.3">C35</text>
<text x="130.9" y="263.3">C36</text>
<text x="143.3" y="262.1">C37</text>
<text x="153.4" y="259.5">C30</text>
<text x="153.8" y="269.7">R45</text>
<text x="167.8" y="269.7">R46</text>
<text x="181.4" y="268.5">C38</text>
<text x="21.8" y="281">PGND</text>
<text x="35.8" y="281">PGND</text>
<text x="45.9" y="281">PGND</text>
<text x="56.1" y="281">PGND</text>
<text x="67.5" y="281">PGND</text>
<text x="79" y="281">PGND</text>
<text x="92.9" y="281">PGND</text>
<text x="103.1" y="281">PGND</text>
<text x="113.3" y="281">PGND</text>
<text x="124.7" y="281">PGND</text>
<text x="137.4" y="281">PGND</text>
<text x="147.5" y="281">PGND</text>
</g>
<g font-size="2.3" fill="#060">
<text x="300.7" y="133.9">Mode selection pin for PWM input configuration.</text>
<text x="300.7" y="136.4">If M_PWM = LOW, the device supports 6 independent PWM inputs.</text>
<text x="300.7" y="139">If M_PWM = HIGH, the device must be connected to ONY 3 PWM input signals on INH_x.</text>
<text x="300.7" y="141.5">The complementary PWM signals for low side signaling will be internally generated from the high side inputs</text>
<text x="299.5" y="161.8">Mode selection pin for over-current protection options.</text>
<text x="299.5" y="164.4">If M_C = LOW, the gate driver will operate in a cycle-by-cycle current limiting mode.</text>
<text x="299.5" y="166.9">If M_OC = HIGH, the gate driver will shutdown the channel wich detected an over-current event.</text>
<text x="299.5" y="183.4">Gain selection for integrated current shunt amplifiers.</text>
<text x="299.5" y="186">If GAIN = LOW, the internal current shunt amplifiers have a gain of 10 V/V.</text>
<text x="299.5" y="188.5">If GAIN = HIGH, the current shunt amplifiers have a gain of 40 V/V</text>
<text x="299.5" y="207.6">When DC_CAL is high, device shorts inputs of shunt amplifiers and disconnects loads.</text>
<text x="299.5" y="210.1">DC offset calibration can be done through external microcontroller.</text>
<text x="299.5" y="226.6">Overcurrent trip set pin.</text>
<text x="299.5" y="229.2">Apply a voltage on this pin to set the trip point for the internal overcurrent protection circuitry.</text>
<text x="299.5" y="231.7">A voltage divider from DVDD is recommended.</text>
<text x="317.2" y="246.9">30A de OC</text>
</g>
<g font-size="2.2" fill="#00f">
<text x="113.2" y="107.2">NFAULT</text>
<text x="125.9" y="104.7">NOCTW</text>
<text x="166.5" y="112.3">M_PWM</text>
<text x="166.5" y="114.9">M_OC</text>
<text x="166.5" y="117.4">GAIN</text>
<text x="166.5" y="119.9">OC_ADJ</text>
<text x="229.3" y="117.4">GA_H</text>
<text x="229.6" y="119.9">SA_H</text>
<text x="166.1" y="122.5">DC_CAL</text>
<text x="229.7" y="122.5">GA_L</text>
<text x="229.9" y="125">SA_L</text>
<text x="229.3" y="130.1">GB_H</text>
<text x="96.3" y="132.6">EN_GATE</text>
<text x="137.3" y="135.2">INH_A</text>
<text x="137.3" y="137.7">INL_A</text>
<text x="229.6" y="132.6">SB_H</text>
<text x="229.7" y="135.2">GB_L</text>
<text x="230" y="137.7">SB_L</text>
<text x="137.3" y="142.8">INL_B</text>
<text x="137.3" y="140.3">INH_B</text>
<text x="229.2" y="142.8">GC_H</text>
<text x="137.3" y="145.3">INH_C</text>
<text x="137.3" y="147.9">INL_C</text>
<text x="229.5" y="145.3">SC_H</text>
<text x="229.6" y="147.9">GC_L</text>
<text x="300.7" y="147.9">M_PWM</text>
<text x="134.8" y="155.5">VSI1</text>
<text x="167.8" y="150.4">DVDD</text>
<text x="229.8" y="150.4">SC_L</text>
<text x="231.1" y="153">SN1</text>
<text x="231.2" y="155.5">SP1</text>
<text x="134.8" y="158">VSI2</text>
<text x="231.1" y="158">SN2</text>
<text x="231.2" y="160.6">SP2</text>
<text x="299.5" y="194.9">GAIN</text>
<text x="299.5" y="238.1">DVDD</text>
<text x="177.5" y="263.5">VSBAT</text>
</g>
<g font-size="1.4" fill="#000080">
<text x="114" y="88.4">R0402</text>
<text x="126.7" y="88.4">R0402</text>
<text x="139.4" y="88.4">R0402</text>
<text x="150.9" y="88.4">R0402</text>
<text x="164.8" y="88.4">R0402</text>
<text x="173.7" y="88.4">C0402</text>
<text x="185.2" y="88.4">R0402</text>
<text x="166.1" y="97.3">C0402</text>
<text x="263.9" y="107.4">C0402</text>
<text x="175" y="110">R0402</text>
<text x="258.8" y="116.3">R0402</text>
<text x="275.3" y="117.6">SMA_L4.3-W2.6-LS5.2-RD</text>
<text x="298.2" y="117.6">C1206</text>
<text x="309.6" y="117.6">C0402</text>
<text x="319.8" y="117.6">C0603</text>
<text x="329.9" y="117.6">C0603</text>
<text x="152.1" y="120.1">R0402</text>
<text x="183.9" y="125.2">C0603</text>
<text x="243.6" y="122.7">C0402</text>
<text x="183.9" y="130.3">C0402</text>
<text x="243.6" y="135.4">C0402</text>
<text x="98.8" y="144.3">R0402</text>
<text x="243.6" y="148.1">C0402</text>
<text x="149.6" y="155.7">R0402</text>
<text x="321.1" y="153.1">R0402</text>
<text x="149.6" y="158.2">R0402</text>
<text x="183.9" y="163.3">C0603</text>
<text x="161" y="170.9">C0603</text>
<text x="232.2" y="172.2">C0402</text>
<text x="133.1" y="174.7">C0402</text>
<text x="150.9" y="174.7">C0402</text>
<text x="252.5" y="174.7">C0603</text>
<text x="317.2" y="178.5">R0402</text>
<text x="319.8" y="200.1">R0402</text>
<text x="319.8" y="220.5">R0402</text>
<text x="308.4" y="243.3">R0402</text>
<text x="332.5" y="243.3">R0402</text>
<text x="26.4" y="252.2">CAP-SMD_BD10.0-L10.3-W10.3-FD</text>
<text x="73.4" y="252.2">CAP-SMD_BD10.0-L10.3-W10.3-FD</text>
<text x="153.4" y="263.6">C0402</text>
<text x="167.4" y="262.4">R0402</text>
<text x="181.4" y="259.8">LL-34_L3.5-W1.5-RD</text>
<text x="41.7" y="267.4">C1206</text>
<text x="51.8" y="267.4">C1206</text>
<text x="62" y="267.4">C0603</text>
<text x="73.4" y="267.4">C0402</text>
<text x="98.8" y="267.4">C1206</text>
<text x="109" y="267.4">C1206</text>
<text x="119.1" y="267.4">C0603</text>
<text x="130.6" y="267.4">C0402</text>
<text x="143.3" y="266.2">C0603</text>
<text x="153.4" y="273.8">R0402</text>
<text x="167.4" y="273.8">R0402</text>
<text x="181.4" y="271.3">C0402</text>
</g>
</svg>
